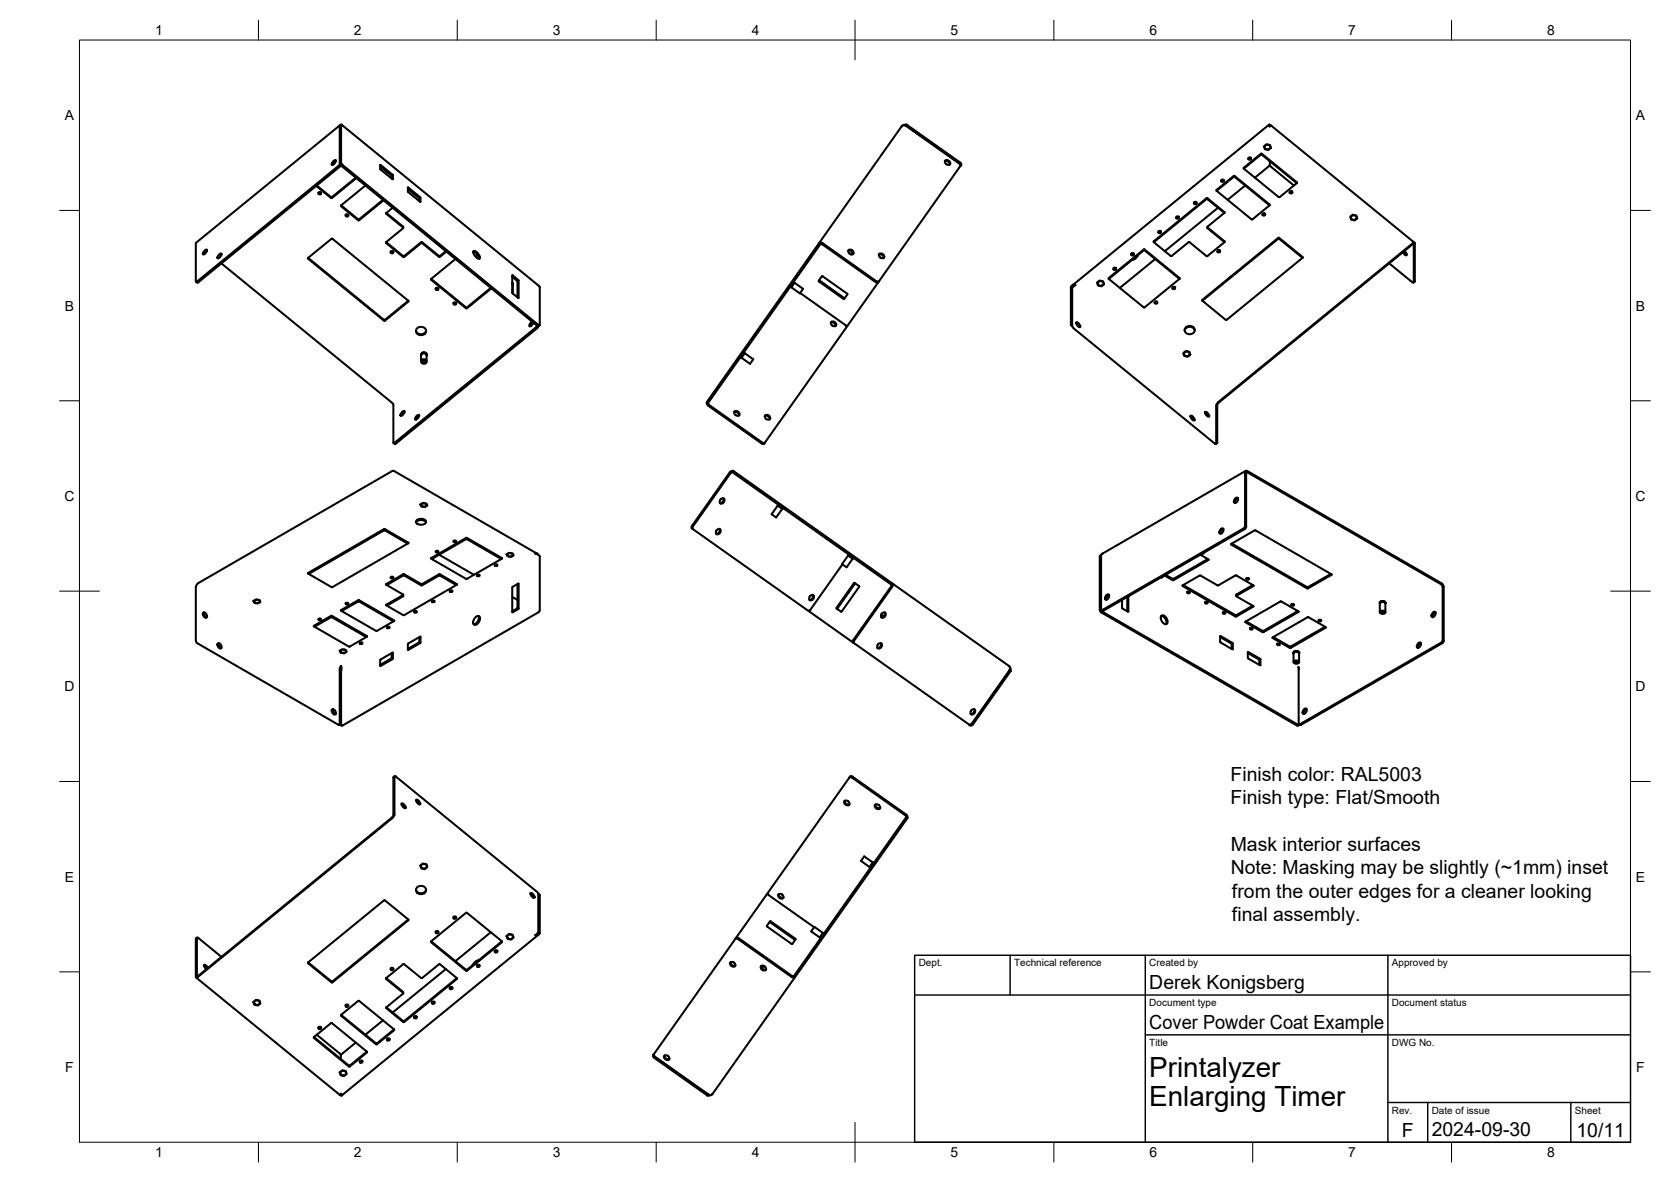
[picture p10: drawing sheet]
<svg xmlns="http://www.w3.org/2000/svg" width="420mm" height="297mm" viewBox="0 0 420 297" stroke-linecap="round" stroke-linejoin="round" font-family="sans-serif">
<!-- layer: Visible -->
<g fill="none" stroke="#000" stroke-width=".51">
<path d="M85.4 31.5l-36.1 29.5M85.5 31.7l-.1 9.5-.1 .3-35.7 29.2M85.5 31.6v9.5l.3 .6M85.5 31.5l-.1 .1M85.8 31.3l49.8 40.7 .1 9.6h-.3M85.8 31.3v9.6M85.8 31.3l-.3 .3M226.7 31.8a.94 .94 0 0 1 1.1-.2l13.5 9.6 .2 .5M226.7 31.8l-49 69.2M227.8 31.6l13.5 9.5 .2 .6M227.8 31.6h-.1M228 31.3l13.5 9.6 .2 .3-.2 .5"/>
<path d="M228 31.3a1.31 1.31 0 0 0-1.3 .5M228 31.3l-.2 .3M313.9 40l.3-.2 .4 .2M317 38.6l-4.3 3.5v.2M317 38.9l-4.3 3.5M317.1 38.9h.2l8.8 7.1M317.1 38.6h.2l8.8 7.2v.2M317.8 36.8l.7-.6 .8 .2 .3 .8-.7 .5-.9-.2zM319.1 31.3l-49.6 40.5M319.4 31.6l-.1 .1M319.5 31.5l-.4-.2 .1 .5 .4-.3 36.1 29.5M79.5 46.7l3.7 3.1"/>
<path d="M80.1 48.4l.3 .2 .3-.2M83.3 49.8h.2M83.4 60h.2M83.7 40.6l.5-.4 .3 .2-.4 .7-.6 .3-.1-.3zM84.5 40.5l-.5 .4-.3 .5M85.7 41.5l-.3 .5-35.5 28.9-.3 .1-.3-.2M85.8 51.6l4.3 3.5h.2M85.8 51.6v.2l4.3 3.6M85.8 40.9l.3 .5 49.3 40.2M85.8 41.7l49.6 40.3M86.9 54l.3 .2 .4-.2M89.5 44.6l-6.1 5-3.7-3"/>
<path d="M89.6 44.8l-6.1 5M90.1 55.3h.2M91.9 46.6l-6.2 5M95.6 41.8l2.8 2.3M95.7 41.5l3 2.4M95.7 41.4l-.1 .1v1l3.1 2.5M96.3 50.2l-6 4.9M96.4 50.3l-6.1 5.1M97.1 53.7l4.3 3.6-4.3 3.6v.2M97.1 53.7v-.2l4.3 3.5M98.4 44.1l.1 .2M98.5 44.3v.6"/>
<path d="M98.7 43.9v1.1M98.7 52.2l-1.6 1.3M101.4 57.1v.2M102.6 47.5l2.7 2.3 .2 .8M105.6 49.5l-3-2.4v1.1l3 2.5M105.6 49.5l.1 1.2M105.7 50.7h-.1M237.6 40.5a.9 .9 0 0 1 1.2 .9M237.6 40.4a.76 .76 0 0 1 1 0 .76 .76 0 0 1 .1 1h-.5l-.5-.3zM241.5 41.7l-20.7 29.2M291.2 58.4l.4-.2 .3 .2M295.7 54.8l.4-.2 .3 .2"/>
<path d="M300.2 51.1l.3-.2 .4 .2M303.6 57.1l.1 .3M303.6 57.4l4.3 3.4-4.4 3.6-4.5-3.6-4.5 3.6-4.4-3.6M303.6 56.9l4.3-3.5-4.4-3.7-13.4 10.9M303.6 57.2l4.3 3.4M303.7 56.9v.2M306.3 52.2l-13.4 10.9M307 45.5l.4-.2 .3 .2M307.8 53.5l-4.2-3.5h-.2l-13.3 10.9M310.2 44.2l-4.3 3.5v.2l8.8 7.2 4.5-3.5M310.2 44.2h.2M310.4 44.2l8.8 7.2v.2"/>
<path d="M310.4 44.5l8.8 7.1M310.4 44.4h-.2l-4.3 3.5M312.7 42.4l8.8 7.1h.3M313.1 46.6l-4.4 3.6M317.4 54l.4-.2 .3 .2M319.3 40.5v.9l.3 .6 5.7 4.6M319.3 41.5l-3.8 3.1M321.4 60h.2M324.3 48.4l.3-.2 .3 .2M326.1 46l-4.3 3.5M339.5 54.5l.6-.6 .9 .3 .3 .7-.7 .5-.9-.2zM49.2 61.2v9.5"/>
<path d="M49.3 61v.2M49.6 70.7h-.3M51.3 63.1l.5-.4 .3 .2-.4 .7-.6 .3-.1-.3zM51.9 63.1l.1 .1M52.1 63l-.5 .4-.3 .5M55 64.1l.5-.4 .2 .2-.3 .6-.7 .4v-.4zM55.7 66.2l42.9 35 .3 .5M55.7 63.9l-.4 .4-.3 .6M77.5 64.8l19 15.6M83.4 60l-6 4.8M83.6 60l19.1 15.6v.2l-5.9 4.8h-.2l-19.2-15.6 .1-.2M98.2 63.3l.4 .1 .3-.1"/>
<path d="M102.7 75.6l-5.9 4.8M106.1 61.1l4.4 3.5 1.7-1.4M106.1 60.9l4.3 3.4h.2l1.5-1.2M106.1 60.9h-.2l-4.4 3.5-4.4-3.5M106.1 61.1h-.2l-4.4 3.5-4.4-3.5M108.4 70.1l8.8 7.1M109.5 72.5l.4 .2 .3-.2M114 76.1l.4 .2 .3-.2M114.5 65.1l-6.1 5.1 8.8 7.3M118.9 63.3a2.26 2.26 0 0 1 1.5 1.8M119 63.1a1.78 1.78 0 0 1 1.6 1.9 1.78 1.78 0 0 1-1.6-1.9zM120.1 64.2l-.2-.2v.3l.4 .1"/>
<path d="M123.4 72.4l-6 4.8h-.2M123.5 72.5l-6.1 5h-.2M128.8 69.6l1.3 1.1v4M128.8 71.2l.2 .4zM128.8 72.8l.2 .2-.2 .5M128.8 71.1l.2 .4M128.9 69.2l1.5 1.3v4.4l-1.6-1.4zM128.9 71.4v1.8M129 71.4h.1M198.7 72h.1M198.8 72v.1M198.9 72.1l.1 .1"/>
<path d="M199.6 70.9l-.8 1.1M199.6 70.9v.1M199.6 70.9l-.1 .4-.7 .8zM199.7 71v.1M199.7 71l2.2 1.6-.8 1.1-2.2-1.5zM201.2 73.6l11.4 8.1 .2 .4-20.6 29.4h-.6l-13.5-9.6M205.9 61.2a.71 .71 0 0 1 1 0l13.5 9.5M206 70.3l.1 .2M206.1 70.5l6.3 4.3M206.7 69.4l-.8 1.2v.1l6.2 4.4M206.7 61.4l13.5 9.5M206.7 61.4h-.5l-28.1 39.8 .1 .5 13.5 9.5h.6"/>
<path d="M206.8 69.4l6.2 4.4M206.9 69.4h-.2M212.3 75.1h-.2M213 73.8l.1 .2M213.1 74l-.8 1.1M213.3 63a.9 .9 0 0 1 1.2 .9M213.3 62.9a.76 .76 0 0 1 1 0 .76 .76 0 0 1 .1 1h-.5l-.5-.3zM214.2 63.5v.5M214.4 63.4l-.4 .5M220.2 70.9h.6M220.4 70.7h.6M220.8 70.9l-7.7 11-.2 .1"/>
<path d="M221 64a.9 .9 0 0 1 1.2 .8M221 63.9a.76 .76 0 0 1 1 0 .76 .76 0 0 1 .1 1h-.5l-.5-.4zM269.3 72.1a.96 .96 0 0 1 1.1-.4l-.8 .7v9.5M269.5 72.4l.1 9.6M269.5 72.4l-.2-.3v9.5M269.9 72.1l-.4 .3M275.8 71l.7-.5 .9 .2 .2 .7-.6 .6-.9-.2zM278.8 70.1l8.9 7.2 8.9-7.2M278.8 70.1l8.9-7.2 8.9 7.2M279.9 67.7l.4-.2 .3 .2M284.4 64l.5-.1 .2 .1-.2 .2M286.2 64.1l-.7 .9-.8 .3"/>
<path d="M290.1 60.6v.2M290.3 76.1l.4-.1 .3 .1M290.5 65.1l-8.9 7.3M294.8 72.5l.3-.2 .4 .2M296.6 70.1v-.2l-8.9-7.3-8.9 7.3v.2M302.3 75.4v.2M306.1 63.3l.3-.2 .4 .2M307.9 60.6v.2M321.4 60l-19.1 15.6 5.9 4.8M321.6 60l5.9 4.8v-.2l-5.9-4.8h-.2l-19.1 15.6M327.5 64.8l-19.1 15.6M349.3 66.2l6.1 4.8v-9.7l-49 39.9-.3 .5"/>
<path d="M353 63.2l.7 .7M353.1 63.1l.5 .6v.5l-.4-.2-.5-.6M355.7 70.7v-9.5l-.2-.2-49.1 40-.6 .9M355.7 70.7l-.3 .3M96.6 80.4h.2M104.6 83.1a1.33 1.33 0 0 0 1.3 .9 1.33 1.33 0 0 0 1.2-.9M105 82.4a1.17 1.17 0 0 1 1.6-.1 1.17 1.17 0 0 1 .2 1.6 1.17 1.17 0 0 1-1.7 .2 1.17 1.17 0 0 1-.1-1.7zM105.9 89.1v1.8M106 88.9l.5-.2 .4 .1 .4 .5a.72 .72 0 0 0-.7-.6 .72 .72 0 0 0-.7 .6zM106 88.8l.5-.2 .4 .1 .4 .5a.72 .72 0 0 0-.7-.6 .72 .72 0 0 0-.7 .6zM106.1 88.9l.5-.2 .5 .2M106.1 88.8l.5-.2 .5 .2"/>
<path d="M107.3 89.1v1.8M133.8 80.8l-.6 .6-.1 .6 .6-.2 .4-.7M134.1 81l-.7 1M135 82.5l-35.4 29-.4 .1-.2-.3M135.1 81.8l-35.8 29.4h-.4M135.4 82l-.4 .5M135.7 81.8l-.3 .2M186.2 89.7l.1 .1M186.4 89.8l.1 .1M187 88.6l.1 .1M187 88.6h.1M187 88.6l-.8 1.1"/>
<path d="M187.1 88.7l-.7 1.2zM187.2 88.7v.1M187.2 88.8l2.2 1.5-.8 1.1-2.2-1.5zM208.9 81.1a.9 .9 0 0 1 1.2 .8M209 80.9a.76 .76 0 0 1 .9 .1 .76 .76 0 0 1 .1 1h-.5l-.5-.4zM269.3 81.6v.1M269.3 81.8l.3 .2M269.6 81.9l.4 .6M270 82.5l35.6 29.1 .2-.1v-9.6M270.6 81l.7 .4 .3 .5v.3l-.7-.4-.3-.4zM270.9 81l.3 .6 .4 .4M270.9 81.1h.1"/>
<path d="M297.5 88.7l.7-.5 .9 .2 .2 .7-.6 .6-.9-.2zM297.9 83.1a1.33 1.33 0 0 1 1.2-1 1.33 1.33 0 0 1 1.3 1M298.2 82.2a1.17 1.17 0 0 1 1.7-.2 1.17 1.17 0 0 1 .1 1.7 1.17 1.17 0 0 1-1.6 .2 1.17 1.17 0 0 1-.2-1.7zM308.2 80.4h.2M98.9 101.7v9.5M101 103.7l.5-.4 .3 .1-.4 .7-.7 .4v-.4zM101.7 103.5l-.5 .4-.3 .6M104.7 104.6l.4-.4 .3 .2-.3 .7-.7 .4v-.4zM105.4 104.5l-.5 .4-.3 .5M177.8 101a.71 .71 0 0 0 .3 .9M184.6 103.6a.9 .9 0 0 1 1.2 .8M184.7 103.4a.76 .76 0 0 1 .9 .1 .76 .76 0 0 1 .1 1h-.5l-.5-.4z"/>
<path d="M192.3 104.5a.9 .9 0 0 1 1.2 .9M192.4 104.4a.76 .76 0 0 1 .9 .1 .76 .76 0 0 1 .1 .9h-.5l-.4-.3zM299.4 104.5l.7 .3 .3 .5-.1 .4-.6-.4-.3-.5zM299.6 104.5l.3 .6 .5 .4M303 103.5l.7 .4 .3 .5v.3l-.7-.4-.3-.4zM303.3 103.5l.3 .6 .5 .4M306 111.3l-.2 .3M306.1 101.7v9.6M313.1 118.7v13.5l-.4 .6M313.1 118.7l.1-.4 .4 .1 48.8 28.2 .6 .7v13.7l-.2 .5-35.6 20.6-.6-.1M313.2 118.3l-36.1 20.9-.2 .4v13.5M96.5 133.3l-18.9 10.9"/>
<path d="M96.6 133.3h.2M96.8 133.3l5.7 3.3M102.7 136.4l-19.1 11.1-6.2-3.4 19.3-11.2 6 3.5M104.6 131.3a1.62 1.62 0 0 1 2.5 0M104.7 130.8a1.56 1.56 0 0 1 2.4 .3 1.46 1.46 0 0 1-2.5 0zM105.7 126.8l.6-.4 .9 .1 .3 .5-.7 .4-.9-.1zM106.1 126.6l.5-.1a.55 .55 0 0 1 .7 .5l-.7 .3a.55 .55 0 0 1-.7-.5zM109.6 138.5l.4-.1 .2 .3-.4 .1-.3-.1zM109.7 138.8h.4M110.4 139.4l8.8 5M114.1 135.9l.3-.1 .3 .3-.4 .1-.3-.1zM114.1 136.2h.5"/>
<path d="M117.2 135.2l-8.8 5.1 8.8 5.2M117.2 135.5l-8.7 5M117.2 135.2l9.1 5.1-9.1 5.2M117.2 135.5h.2M117.4 135.5l8.6 5M127.4 139.3l.6-.4 .9 .2 .3 .5-.7 .4-.9-.2zM127.8 139.1l.5-.1a.55 .55 0 0 1 .6 .5l-.6 .3a.55 .55 0 0 1-.7-.5zM135.1 139.2l-36.3-20.9-49 28.3M135.3 139.4l-.4-.3h-.3l.7 .3 .4 .4v13.5l-.3 .6M174.2 132.9v-.6l9.5-13.4 .5-.2 39.9 28.2v.5l-9.6 13.5v.6M174.2 133l29.2 20.5 .3-.3 8.1-11.4M174.2 133l-.3-.4 .1-.4 9.5-13.5a.74 .74 0 0 1 .9-.3l69.3 48.9"/>
<path d="M180.4 133.1a.55 .55 0 0 1 .8 0 .55 .55 0 0 1-.2 .8 .57 .57 0 0 1-.8 .3 .57 .57 0 0 1 0-.9zM180.9 132.9a.9 .9 0 0 1-.8 1.2M181.3 125.4a.55 .55 0 0 1 .9 0 .55 .55 0 0 1-.2 .8 .57 .57 0 0 1-.9 .3 .57 .57 0 0 1 0-.9zM181.9 125.2a.9 .9 0 0 1-.9 1.2M195.5 127.1l1.2 .8-1.5 2.1-1.2-.8zM195.6 127v.1M195.6 126.9l1.1 .9zM195.7 126.9l1.1 .8M195.7 126.8v.1M195.7 126.9h.1M196.7 127.8v.1M196.8 127.6v.1"/>
<path d="M213.3 139.6l1.1 .8-1.5 2.2-1.2-.8zM213.3 139.6h.1M213.4 139.5l1 .8zM213.4 139.4l1.1 .8M213.4 139.4h.1M213.4 139.4v.1M276.8 139.6l-.3 .2v13.5l.4 .6 49.2 28.4M276.8 139.6v13.5M276.9 139.6h-.1M276.9 139.4l-.4 .4M301.8 139.4l2.1 1.2-8.8 5.2-2.3-1.2M302.7 138.9l-.1 .2h-.3"/>
<path d="M306.9 133l.5-.3a.79 .79 0 0 1 .1 1 .79 .79 0 0 1-.9 .3v-.5zM307.6 132.9l-.6 .5-.1 .7M309.6 136.7l19.1 11.2M309.7 136.6l19 10.9M310.6 125.3l.5-.3a.79 .79 0 0 1 .1 .9 .79 .79 0 0 1-.9 .4v-.5zM311.3 125.2l-.6 .5-.1 .7M312.7 132.8l-35.5 20.5-.3-.1v-.1M315.4 133.3l-5.8 3.4M315.5 133.3h.2M315.7 133.3l19.1 11.1-6.1 3.4M49.2 147.5v13.5M49.8 146.6l-.4 .4-.1 .5"/>
<path d="M51.1 154a.79 .79 0 0 1 .8 .4 .79 .79 0 0 1-.1 .9l-.6-.5zM51.3 153.9l.1 .7 .6 .5M63.7 151l.7-.4 .9 .2 .2 .5-.6 .4-1-.2zM64.1 150.8l.5-.1a.55 .55 0 0 1 .7 .5l-.7 .3a.55 .55 0 0 1-.7-.5zM78.9 157.3l4.5-2.6 8.9 5.2-4.5 2.6-8.9-5.1M78.9 157.3v.1M80.1 155.5l.4-.1 .3 .3-.5 .1-.3-.1zM80.2 155.8h.4M83.2 155.1l-4.1 2.4M83.3 155.1h.2M83.5 155.1l8.6 5M87 151.5h.3l.3 .2-.5 .2-.2-.2z"/>
<path d="M87 151.8h.5M90.1 150.8l-4.4 2.6 8.9 5.1 4.5-2.5M90.1 151.2l-4.2 2.4M90.1 151.1h.2M90.1 150.8h.2M90.3 151.2l8.6 5M90.3 150.8l8.8 5.1M97.2 147l4.3-2.4 4.6 2.5M97.4 157.5h.3l.3 .2-.5 .2-.2-.2zM97.4 157.8h.5M98.3 145l.4-.1 .2 .3-.4 .2-.3-.2zM98.3 145.3h.5"/>
<path d="M99.1 155.9v.1M101.4 144.3l-4.4 2.6 4.3 2.5M101.4 149.5l-.1 .3-4 2.4M101.4 144.3h.2M101.6 144.3l4.5 2.4M104.2 153.6l.4-.1 .2 .3-.4 .1-.3-.1zM104.2 153.9h.5M106.1 146.8l4.4-2.5 4.4 2.6-13.4 7.7-4.4-2.6 4.2-2.6M108.7 151l.3-.1 .3 .3-.5 .1-.2-.1zM108.7 151.3h.5M113.2 148.4l.3-.1 .3 .3-.5 .2-.2-.2zM113.2 148.7h.5"/>
<path d="M114.7 147l-4.2-2.4-4.4 2.5M119.6 155.1a.63 .63 0 0 1 1-.1 1.53 1.53 0 0 1-1.4 2 1.4 1.4 0 0 1 .4-1.9zM120 144.4h.4l.2 .3-.4 .1-.3-.1zM120 144.8h.5M120.3 154.8a1.6 1.6 0 0 1-1.2 2.1M124.5 141.9l.3-.1 .3 .3-.5 .1-.2-.1zM124.5 142.2h.5M128.8 150l1.3 .8M128.9 147.4l1.5-.8v6.3l-1.5 1zM130.1 146.8v5.9M130.1 152.7l-1.3 .9M135.4 153.9l-49.3 28.4"/>
<path d="M203.5 153.5l.1 .2M203.6 153.7l10.9 7.8M203.8 149.7a.55 .55 0 0 1 .9 0 .55 .55 0 0 1-.2 .8 .57 .57 0 0 1-.9 .3 .57 .57 0 0 1 0-.9zM204.4 149.5a.9 .9 0 0 1-.9 1.2M210.4 152.7v.2M214.4 140.3v.1M214.5 140.2h.1M214.6 140.2h-.1M214.7 146.6l-4.3 6.1M214.9 146.5l1.1 .8M214.9 146.5l-.2 .1M215.1 146.7l-4.5 6.4"/>
<path d="M216 147.5l-4.3 6.1-.2 .1-1.1-.8M216 147.3v.2M221.5 154.8h.5M221.5 154.6l.6 .4M221.9 154a.55 .55 0 0 1 .8 .1 .55 .55 0 0 1-.1 .8 .57 .57 0 0 1-.9 .3 .57 .57 0 0 1 0-.9zM222.4 153.9a.9 .9 0 0 1-.8 1.2M224.3 146.6a.69 .69 0 0 1 0 .9l-9.5 13.5v.6M276.8 153.1l.4 .6 49.2 28.5 .4-.1M277 153.3l.2 .2M277.5 153.4l35.7-20.6 .1-.5 .1-13.4 .1-.2 49.1 28.3 .1 .4v13.5l-.1 .4-35.7 20.7M277.5 153.4l-.2 .1M278.2 149.6l.5-.3a.79 .79 0 0 1 0 1 .79 .79 0 0 1-.8 .3v-.5z"/>
<path d="M278.9 149.5l-.6 .5-.1 .7M282.1 150.8v1.9M282.1 152.7l1.6 .9M283.4 150v3.6M283.7 149.8v3.8M292 154.8a1.6 1.6 0 0 1 1.2 2.1M292.1 154.7a1.43 1.43 0 0 1 1.2 2.1 1.43 1.43 0 0 1-1.2-2.1zM292.4 144.9l-.1 .2h-.4M297.3 147.3l13.3 7.6M297.4 147.1v.1M297.5 147l13.1 7.6M298.6 148.7h.3l.3 .2-.5 .2-.2-.2z"/>
<path d="M298.6 148.7h.5M301.6 144.6l-4.3 2.5M303.1 151.3h.3l.3 .2-.5 .2-.2-.2zM303.1 151.3h.5M303.7 140.5l-8.6 5-2-1.1M306.8 159.9v1.4M306.8 159.9l3.1 1.7M307.5 153.9l.4-.1 .3 .3-.5 .2-.3-.2zM307.6 153.9h.4M310.6 144.6l-4.4 2.5-4.5-2.5M310.6 144.6l4.6 2.6M310.6 154.9h.3"/>
<path d="M310.9 149.4v.4M313.1 156.4l4.4 2.5M313.3 156.2l4.2 2.3M313.4 145.3h.4l.3 .2-.5 .2-.3-.2zM313.5 145.3h.4M314.4 157.8h.3l.3 .3-.5 .1-.2-.1zM314.4 157.8h.5M315 152.2l-4.4 2.4M315 147l-4.1 2.4M315.2 147.3l-4.3 2.5 4.3 2.6-4.3 2.5M321.9 151.2l-8.7 5.2M321.9 151.1h.3"/>
<path d="M322.2 151.2l4.3 2.5-9 5.2M324.8 151.9l.3-.1 .3 .3-.5 .1-.2-.1zM324.8 151.8h.5M326.3 153.6l-8.8 4.9M328.8 155.1l-8.8 5.1M328.8 155.1h.2M329 155.1l4.4 2.6-8.9 5.1-4.5-2.5M331.6 155.8l.4-.1 .2 .3-.4 .2-.3-.2zM331.6 155.8h.5M333.2 157.5l-8.8 5-4.3-2.4M334.6 144.2l-5.9 3.3M346.9 151.4v.1"/>
<path d="M346.9 151.7v2.2M347 151.4l.7-.3 .6 .3M347.1 151.2l.9-.1 .4 .4a.78 .78 0 0 0-.7-.4 .78 .78 0 0 0-.8 .4zM347.1 151.4l.9-.1 .4 .4a.83 .83 0 0 0-1.5 0zM347.2 153.6l.5-.2a.55 .55 0 0 1 .6 .6l-.6 .3a.55 .55 0 0 1-.7-.5zM347.3 153.7l.5-.1 .3 .3-.6 .2-.3-.2zM347.3 153.6a.37 .37 0 0 0 .3 .5 .37 .37 0 0 0 .5-.3l-.1-.2M348.3 151.4l-.6-.2-.7 .3M348.3 151.6h.1M348.3 151.7v2.2M348.4 151.5a.78 .78 0 0 0-.8-.4 .78 .78 0 0 0-.7 .5M360.3 154l.4-.3a.79 .79 0 0 1 .1 .9 .79 .79 0 0 1-.8 .4v-.5z"/>
<path d="M361 153.9l-.6 .5-.2 .7M49.3 161l.3 .6 35.7 20.6 .1-.3v-13.5h.2M54.7 161.7a.79 .79 0 0 1 .9 .4 .79 .79 0 0 1-.1 .9l-.7-.5zM55 161.6l.1 .8 .6 .4M83.5 178.3a.79 .79 0 0 1 .8 .4 .79 .79 0 0 1-.1 .9l-.6-.5zM83.7 178.2l.1 .7 .6 .5M85.4 163.5l.7-.3 .9 .1 .2 .5-.7 .4-.9-.2zM85.5 168.5l.1 13.7M85.5 168.5l.3 .1M85.8 167.3v1.3M85.8 167.3l-.3 1.2M85.8 167.7l-.1 .4"/>
<path d="M85.8 167.3l-.3 .5-.1 .6M85.8 168.6v13.5M85.8 163.4l.5-.2a.55 .55 0 0 1 .7 .6l-.7 .3a.55 .55 0 0 1-.7-.5zM90.5 161.5l.4-.1 .3 .3-.5 .1-.3-.1zM90.6 161.8h.4M98.5 164.1l-.1 1.4-2.8 1.6M98.7 165.7l-3.1 1.7v-1.5M98.7 164l-3.1 1.9M98.7 164v1.6M102.7 161.7l3-1.7v1.5l-3.1 1.8zM105.5 161.3l-2.9 1.8M105.5 160.1v1.2"/>
<path d="M214.5 161.5l.3 .1M214.8 161.6l28.9 20.5M220.9 161.8a.55 .55 0 0 1 .9 0 .55 .55 0 0 1-.2 .8 .57 .57 0 0 1-.9 .3 .57 .57 0 0 1 0-.9zM221.5 161.6a.9 .9 0 0 1-.9 1.2M244.4 178.4a.55 .55 0 0 1 .8 0 .55 .55 0 0 1-.1 .8 .57 .57 0 0 1-.9 .3 .57 .57 0 0 1 0-.9zM244.9 178.2a.9 .9 0 0 1-.8 1.2M253.7 167.3a.88 .88 0 0 1 .1 1.1l-9.5 13.5-.6 .2M253.7 167.3a1.31 1.31 0 0 1 .4 1.3M253.9 168.4v.1M253.9 168.5l-9.6 13.5-.5 .2M253.9 168.5l.2 .1M254.1 168.6l-9.5 13.5-.6 .2"/>
<path d="M306.8 160.1l2.8 1.6 .1 1.4M306.8 161.3l3.1 1.9M309.9 161.5l.1 1.6M310 163.1l-.1 .1M313.8 164.1l2.7 1.6M313.9 163.9l3 1.7v1.5M313.9 163.8l-.1 1.6 3 1.8M316.5 165.7l.2 .2M316.7 165.9v1.2M316.9 167.1l-.1 .1M320 160.2v.1M321.2 161.8l.4-.1 .2 .3-.4 .2-.3-.2z"/>
<path d="M321.2 161.8h.5M325.2 164.1a.82 .82 0 0 1 1.5 0M325.2 164.1v.1a.78 .78 0 0 1 .8-.5 .78 .78 0 0 1 .7 .5M325.2 164h.1M325.2 164a.78 .78 0 0 1 .8-.4 .78 .78 0 0 1 .7 .4M325.3 164a.77 .77 0 0 1 .7-.4 .77 .77 0 0 1 .7 .4M325.3 164.1l.7-.3 .5 .1 .1 .3M325.3 163.9l.7-.3 .6 .3M325.5 166.1l.5-.1a.55 .55 0 0 1 .6 .5l-.6 .3a.55 .55 0 0 1-.7-.5zM325.6 166.2l.5-.1 .3 .4-.6 .2-.3-.2zM325.6 166.1a.37 .37 0 0 0 .3 .5 .37 .37 0 0 0 .5-.3l-.1-.2M326.5 167.6l.1 .5"/>
<path d="M326.5 167.6v14.2M326.5 167.7h.1M326.6 164h.1M326.6 164.2v2.2M326.7 164.2a.82 .82 0 0 0-1.5 0v2.2M327.8 178.3l.5-.3a.79 .79 0 0 1 .1 .9 .79 .79 0 0 1-.8 .4v-.5zM328.5 178.2l-.5 .5-.2 .7M356.6 161.7l.5-.3a.79 .79 0 0 1 .1 1 .79 .79 0 0 1-.9 .3v-.5zM357.3 161.6l-.6 .5-.1 .7M85.5 182.1h-.2M85.6 182.2l.3 .2M85.8 182.1l.2 .3 .1-.1"/>
<path d="M98.9 195.4v9.5M99.2 195.2v9.5l-.4 .7-49 40.1M99.2 195.1h.4M99.2 195.1l-.3 .3M99.5 195.2l35.5 28.9 .4 .6M213.6 195.4l-20.6 29.1 .3 .4 11.4 8.1M213.6 195.4h.6l13.5 9.5 .1 .5M213.7 195.2l-.1 .2M213.7 195.1h.7M214.3 195.2l13.5 9.5M243.7 182.1l.1 .1M243.8 182.2l.2 .1"/>
<path d="M326.6 181.7l.1 .3 .2-.1M326.7 182.2l-.6 .1M98.9 204.9l-.3 .5-48.8 39.9M101 202.1l.4 .4 .3 .6M101 201.9l.7 .4 .3 .4v.4l-.7-.4-.3-.4zM104.6 201.2l.5 .4 .3 .6M104.7 200.9l.7 .4 .2 .5v.4l-.7-.4-.3-.5zM105.7 217.5l.6-.5 .9 .2 .3 .7-.7 .5-.9-.2zM212.3 201.3a.76 .76 0 0 1 1 .1 .76 .76 0 0 1 .1 1h-.5l-.5-.4zM212.4 201.2a.9 .9 0 0 0 1.2 .9M217.3 215.2l2.2 1.5-.8 1.2-2.2-1.5zM218.7 217.9h.1"/>
<path d="M218.8 218h.1M218.9 218h.1M219.4 216.8h.1M219.5 216.8l-.7 1.2zM219.6 216.9h.1M219.7 216.9l-.8 1.1M220 202.3a.76 .76 0 0 1 1 0 .76 .76 0 0 1 .1 1h-.5l-.5-.3zM220.1 202.2a.9 .9 0 0 0 1.2 .8M227.8 204.7a.71 .71 0 0 1 .4 .9l-49 69.3M227.8 205.4l-28.2 39.9M49.2 236v9.5M49.6 235.6l-.3 .3"/>
<path d="M96.5 226.3l-19.1 15.6M96.6 226.3h.2M96.8 226.3l5.9 4.8M102.7 231.1l-19.1 15.5h-.2l-5.9-4.7M102.7 231.1v.2l-19.1 15.6h-.2l-6-4.8 .1-.2M104.6 223.5a1.33 1.33 0 0 0 1.3 1 1.33 1.33 0 0 0 1.2-1M105 222.9a1.17 1.17 0 0 1 1.6-.1 1.17 1.17 0 0 1 .2 1.6 1.17 1.17 0 0 1-1.7 .2 1.17 1.17 0 0 1-.1-1.7zM108.4 236.8l8.8 7.2M108.4 236.6l8.8 7.1M109.5 234.1l.4 .2 .3-.2M114 230.5l.4 .2 .3-.2M117.2 229.4l-8.8 7.2v.2"/>
<path d="M117.2 229.4h.2l8.8 7.2v.2M123.4 234.3l-8.9 7.2M124.4 239l.3 .1 .4-.1M126.2 236.6l-8.8 7.1h-.2M126.2 236.8l-8.8 7.1h-.2M127.4 235.2l.6-.5 .9 .2 .3 .7-.7 .5-.9-.1zM133.4 224.6l.5 .4 .3 .6M133.4 224.4l.7 .4 .3 .4v.4l-.7-.4-.3-.4zM134.1 225.5v.1M135.4 224.6v9.7M135.4 224.7v9.5l-.8 .8a.98 .98 0 0 0 1.1-.5M135.4 224.6l.3 .3"/>
<path d="M135.4 234.3l-.3 .3M135.5 234.8l-49.6 40.5M135.7 224.9v9.6l-.3-.2M184.9 235.9h.6M185 235.7l-20.6 29.2M185.1 235.7h.6M185.5 236l13.5 9.5a.71 .71 0 0 0 1 0M185.7 235.7l13.5 9.6 .4-.1M192.8 232.7l.1 .2 6.3 4.3M193.1 224.6l-.3 .2-7.8 10.9M193.5 231.8l6.3 4.3M193.6 231.5l-.8 1.2"/>
<path d="M193.8 231.5l6.2 4.4v.2l-.8 1.1M193.8 231.5h-.2M195.7 224.8a.76 .76 0 0 1 1 0 .76 .76 0 0 1 .1 1h-.5l-.5-.3zM195.8 224.7a.9 .9 0 0 0 1.2 .8M199.8 236.1l.1 .2M204.7 232.9l2.2 1.5-.8 1.2-2.1-1.5zM206.1 235.6h.1M206.3 235.7h.1M206.9 234.5h.1M207 234.5l-.7 1.2zM207.1 234.6h.1M207.1 234.6l-.7 1.2"/>
<path d="M49.3 245.5l.2 .2 .3-.2M49.3 245.6l36.1 29.5 .4-.2 .1 .4-.4-.2M49.8 245.2h-.3M51.3 242.7l.7 .8M52.3 243.2l-.5-.6-.5-.1 .1 .4 .5 .6M55.7 240.5l-6.1-4.9-.1 9.7M63.7 251.8l.7-.5 .9 .1 .2 .8-.6 .5-1-.2zM80.1 258.2l.3 .2 .3-.2M85.7 255.3l9 7.2 4.4-3.6M85.8 255l8.9 7.2 4.4-3.5M85.8 255v.2M86.9 252.6l.3 .2 .4-.2"/>
<path d="M90.3 251.5l8.8 7.2M90.3 251.5h-.2l-4.4 3.5M96.3 256.4l-4.4 3.6M97.1 246l4.3 3.6-4.3 3.6M97.1 245.8v.2M97.1 245.8l4.2 3.5 .1 .3M98.2 243.4l.4 .2 .3-.2M99.1 258.7v.2M101.4 242.3l-4.3 3.5M101.4 242.3h.2M101.6 242.3l4.3 3.5h.2M104.1 255.5l.4 .2 .3-.2"/>
<path d="M106.1 245.8l4.4-3.5 4.4 3.5M108.6 251.9l.3 .1 .4-.1M112.1 243.5l-13.4 11M113.1 248.2l.3 .2 .4-.2M114.9 245.8l-13.3 10.8h-.2l-4.3-3.5M114.9 245.8v.2M114.9 246l-13.3 10.8h-.2l-4.3-3.5v-.2M120.1 242.4l-.2 .3 .2 .1 .5-.2M120.3 241.4l-.8 .2-.7 1M183.6 241.9a.76 .76 0 0 1 1 0 .76 .76 0 0 1 .1 1h-.5l-.5-.3zM183.7 241.8a.9 .9 0 0 0 1.2 .8M191.3 242.8a.76 .76 0 0 1 1 .1 .76 .76 0 0 1 .1 1h-.5l-.5-.4z"/>
<path d="M191.4 242.7a.9 .9 0 0 0 1.2 .9M191.7 242.7v.5M191.9 242.7l-.3 .6M78.9 260.6l4.5-3.5 8.9 7.2v.2M78.9 260.8l8.8 7.2M78.9 260.8v-.2l8.8 7.2 4.5-3.5M79.7 260l5.7 4.7 .3 .5v.9M85.4 269.5l.7-.5 .9 .1 .2 .8-.7 .5-.9-.2zM85.7 275h-.1M85.8 264.9l-.1 .2M87.7 268h.2M89.5 262l-3.7 3"/>
<path d="M90.5 266.7l.3 .2 .3-.2M92.3 264.5l-4.4 3.5M97.3 261.1l.3 .2 .4-.2M164.4 265a.46 .46 0 0 0 0 .8M164.4 264.9l.2 .6M164.4 264.9v.1M164.4 265.8l13.5 9.5M164.6 265.5l13.5 9.6M164.6 265.5l13.5 9.5a.88 .88 0 0 0 1.1-.1M167 265.3a.76 .76 0 0 1 1 .1 .76 .76 0 0 1 .1 1h-.5l-.5-.4zM167.1 265.2a.9 .9 0 0 0 1.2 .9M178.1 275.1l-.2 .2"/>
<path d="M178.2 275.1h-.1M179.2 274.9a1.31 1.31 0 0 1-1.3 .4"/>
<circle cx="314.2" cy="39.8" r=".34"/>
<circle cx="318.7" cy="36.9" r=".64"/>
<circle cx="80.4" cy="48.6" r=".34"/>
<circle cx="87.2" cy="54.1" r=".34"/>
<circle cx="291.6" cy="58.3" r=".34"/>
<circle cx="296" cy="54.6" r=".34"/>
<circle cx="300.5" cy="51" r=".34"/>
<circle cx="307.4" cy="45.4" r=".34"/>
<circle cx="317.7" cy="53.9" r=".34"/>
<circle cx="324.6" cy="48.3" r=".34"/>
<circle cx="340.4" cy="54.6" r=".64"/>
<circle cx="98.5" cy="63.4" r=".34"/>
<circle cx="109.9" cy="72.6" r=".34"/>
<circle cx="114.3" cy="76.3" r=".34"/>
<circle cx="276.7" cy="71.2" r=".64"/>
<circle cx="280.3" cy="67.5" r=".34"/>
<circle cx="284.7" cy="63.9" r=".34"/>
<circle cx="290.6" cy="76" r=".34"/>
<circle cx="295.1" cy="72.3" r=".34"/>
<circle cx="306.4" cy="63.1" r=".34"/>
<circle cx="106.5" cy="90.9" r=".66"/>
<circle cx="106.6" cy="90.9" r=".46"/>
<circle cx="106.6" cy="90.8" r=".38"/>
<circle cx="298.4" cy="88.9" r=".64"/>
<circle cx="106.6" cy="217.8" r=".64"/>
<circle cx="109.9" cy="234.3" r=".34"/>
<circle cx="114.4" cy="230.6" r=".34"/>
<circle cx="124.7" cy="239.1" r=".34"/>
<circle cx="128.3" cy="235.5" r=".64"/>
<circle cx="64.6" cy="252" r=".64"/>
<circle cx="80.4" cy="258.3" r=".34"/>
<circle cx="87.3" cy="252.8" r=".34"/>
<circle cx="98.6" cy="243.5" r=".34"/>
<circle cx="104.5" cy="255.7" r=".34"/>
<circle cx="109" cy="252" r=".34"/>
<circle cx="113.4" cy="248.3" r=".34"/>
<circle cx="120.3" cy="242.7" r=".34"/>
<circle cx="86.3" cy="269.7" r=".64"/>
<circle cx="90.8" cy="266.8" r=".34"/>
<circle cx="97.7" cy="261.2" r=".34"/>
</g>
<!-- layer: BORDER -->
<g fill="none" stroke="#000" stroke-width=".25">
<path d="M20 10.1h390v276.9h-390zM65 5.1v5M115 5.1v5M165 5.1v5M215 5.1v10M265 5.1v5M315 5.1v5M365 5.1v5M15 52.9h5M410 52.9h5M15 100.7h5M410 100.7h5"/>
<path d="M15 148.6h10M405 148.6h10M15 196.4h5M410 196.4h5M15 244.2h5M410 244.2h5M65 287v5M115 287v5M165 287v5M215 282.1v9.9M265 287v5M315 287v5"/>
<path d="M365 287v5"/>
</g>
<!-- layer: TITLEBLOCK -->
<path d="M230 240.1h180v46.9h-180zM230 250h180M254 240.1v9.9M288 240.1v46.9M349 240.1v46.9M288 260.1h122M349 277.1h61M359 277.1v9.9M395 277.1v9.9" fill="none" stroke="#000" stroke-width=".36"/>
<g font-size="7">
<text x="289" y="270.6">Printalyzer</text>
<text x="289" y="278.1">Enlarging Timer</text>
</g>
<g font-size="4.9">
<text x="309.4" y="196.2">Finish color: RAL5003</text>
<text x="309.4" y="202.1">Finish type: Flat/Smooth</text>
<text x="309.5" y="213.9">Mask interior surfaces</text>
<text x="309.5" y="219.8">Note: Masking may be slightly (~1mm) inset</text>
<text x="309.8" y="225.6">from the outer edges for a cleaner looking</text>
<text x="309.8" y="231.5">final assembly.</text>
<text x="289" y="248.5">Derek Konigsberg</text>
<text x="289" y="258.6">Cover Powder Coat Example</text>
<text x="352.5" y="285.7">F</text>
<text x="360" y="285.5">2024-09-30</text>
<text x="396.4" y="285.7">10/11</text>
</g>
<g font-size="3.5">
<text x="39" y="8.8">1</text>
<text x="89" y="8.8">2</text>
<text x="139" y="8.8">3</text>
<text x="189" y="8.8">4</text>
<text x="239" y="8.8">5</text>
<text x="289" y="8.8">6</text>
<text x="339" y="8.8">7</text>
<text x="389" y="8.8">8</text>
<text x="16.3" y="30.2">A</text>
<text x="411.3" y="30.2">A</text>
<text x="16.3" y="78">B</text>
<text x="411.3" y="78">B</text>
<text x="16.2" y="125.9">C</text>
<text x="411.2" y="125.9">C</text>
<text x="16.2" y="173.7">D</text>
<text x="411.2" y="173.7">D</text>
<text x="16.3" y="221.6">E</text>
<text x="411.3" y="221.6">E</text>
<text x="16.4" y="269.4">F</text>
<text x="411.4" y="269.4">F</text>
<text x="39" y="290.8">1</text>
<text x="89" y="290.8">2</text>
<text x="139" y="290.8">3</text>
<text x="189" y="290.8">4</text>
<text x="239" y="290.8">5</text>
<text x="289" y="290.8">6</text>
<text x="339" y="290.8">7</text>
<text x="389" y="290.8">8</text>
</g>
<g font-size="2.5">
<text x="231" y="242.9">Dept.</text>
<text x="255" y="242.9">Technical reference</text>
<text x="289" y="242.9">Created by</text>
<text x="350" y="242.9">Approved by</text>
<text x="289" y="252.8">Document type</text>
<text x="350" y="252.8">Document status</text>
<text x="289" y="262.9">Title</text>
<text x="350" y="262.9">DWG No.</text>
<text x="350" y="279.9">Rev.</text>
<text x="360" y="279.9">Date of issue</text>
<text x="396" y="279.9">Sheet</text>
</g>
</svg>
